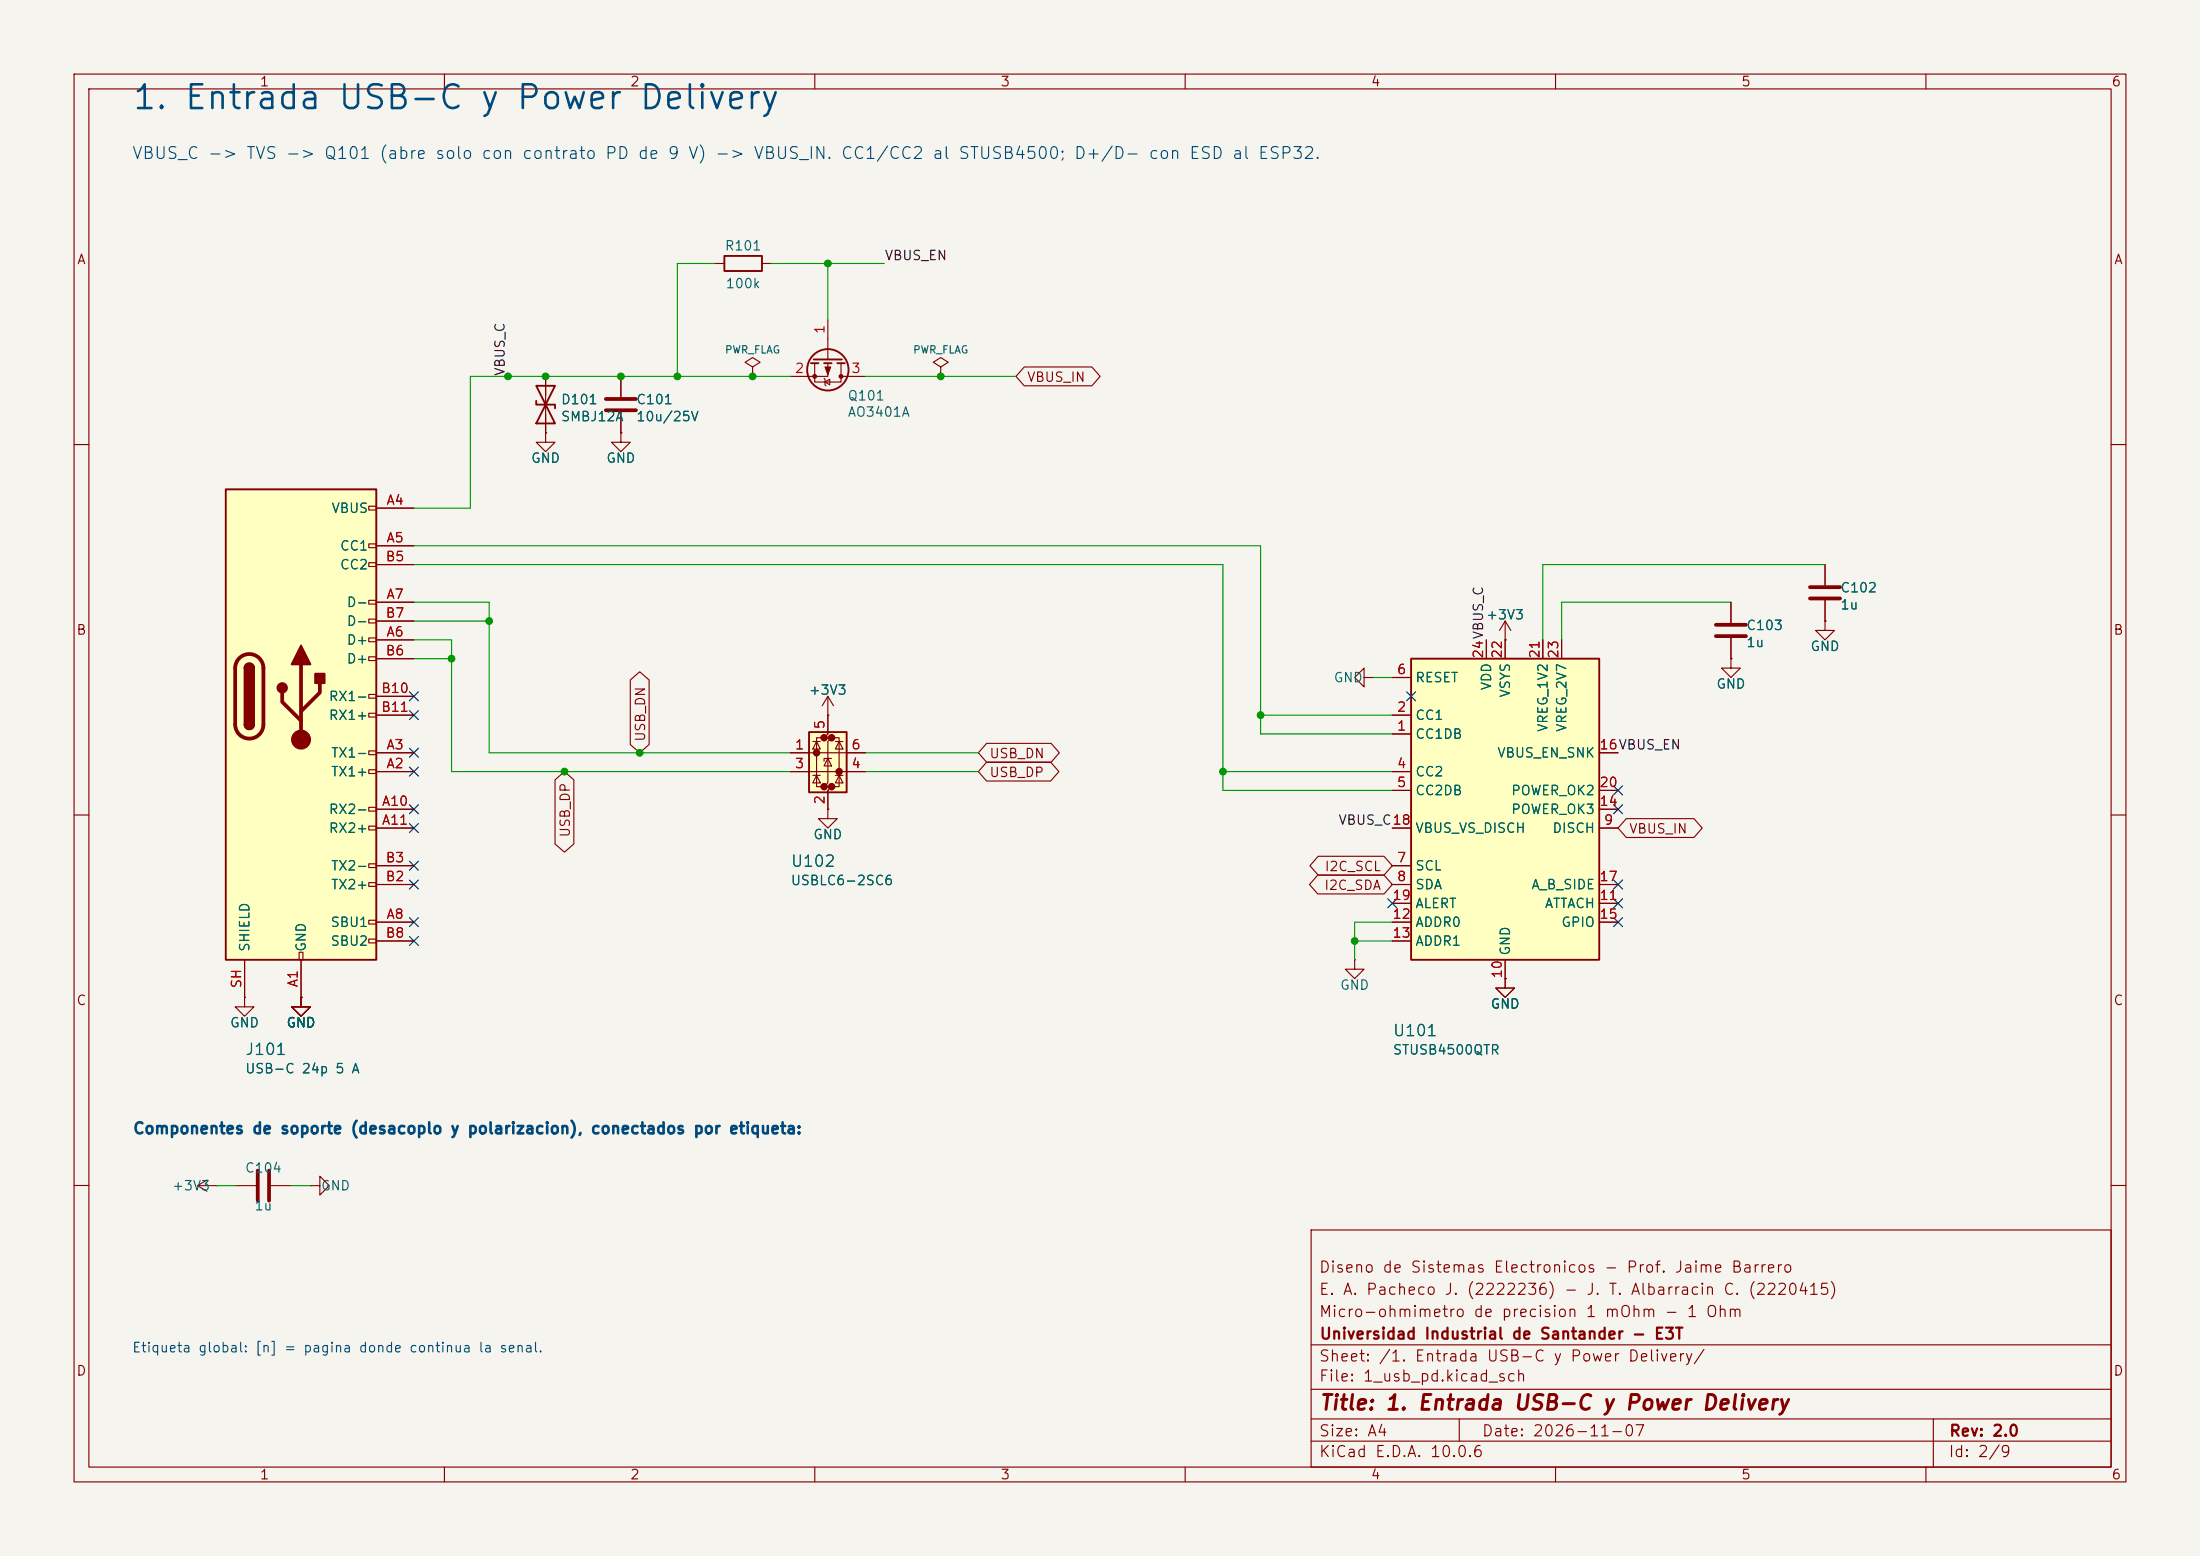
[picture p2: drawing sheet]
<svg xmlns="http://www.w3.org/2000/svg" width="297mm" height="210mm" viewBox="0 0 297 210" stroke-linecap="round" stroke-linejoin="round" font-family="sans-serif">
<path d="M0 0h297v210h-297z" fill="#f5f4ef" stroke="#f5f4ef" stroke-width=".14"/>
<g fill="none" stroke="#840000" stroke-width=".15">
<path d="M10 10h277v190h-277zM12 12h273v186h-273zM60 10v2M110 10v2M160 10v2M210 10v2M260 10v2M83.8 58.4v1.3h1.3l-1.3 1.3-1.3-1.3h1.3M83.8 58.4h.1M10 60h2M285 60h2M10 110h2"/>
<path d="M285 110h2M10 160h2M177 166h108v32h-108zM285 160h2M60 198v2M110 198v2M160 198v2M177 194.5h108M177 191.5h108M177 187.5h108M177 181.5h108M197 191.5v3"/>
<path d="M210 198v2M260 198v2M261 191.5v6.5"/>
</g>
<path d="M109.2 98.8h5.1v8.1h-5.1z" fill="#ffffc2"/>
<g fill="#840000" stroke="#840000" stroke-width=".51">
<circle cx="110.2" cy="101.6" r=".25"/>
<circle cx="111.3" cy="99.6" r=".25"/>
<circle cx="111.3" cy="106.2" r=".25"/>
<circle cx="112.3" cy="99.6" r=".25"/>
<circle cx="112.3" cy="106.2" r=".25"/>
<circle cx="113.3" cy="104.1" r=".25"/>
</g>
<g fill="none" stroke="#840000" stroke-width=".15">
<path d="M101.6 49.5l1-.6-1-.6-1 .6 1 .6v1.3M101.6 50.8h.1M110 49v2.6h3.5v-2.6M111.3 51.1l.1 .1v.7l.1 .2M111.4 51.6l.6-.4v.7zM111.8 49v1.8h-5.1M111.8 43.2v5.3M113.5 50.8h3.3M127 49.5l1-.6-1-.6-1 .6 1 .6v1.3M127 50.8h.1M111.3 99.6h-1.1v6.6h1.1M111.8 94v5.1l-.5 .5h1l-.5 .5v5.6l-.5 .5h1l-.5 .5v2.5"/>
<path d="M111.8 96.5h.1M111.8 94l-.8 1.3M111.8 94l.7 1.3M112.3 99.6h1v6.6h-1M184.1 91.4v-1.2l-1.2 1.2 1.2 1.3v-1.3h1.3M185.4 91.4h.1M203.2 86.4h.1M203.2 83.8l-.8 1.3M203.2 83.8l.8 1.3M203.2 83.8v2.6M233.7 88.9v1.3h1.2l-1.2 1.2-1.3-1.2h1.3M233.7 88.9h.1"/>
<path d="M233.7 81.3v2.8M233.7 86.1v2.8M246.4 83.8v1.3h1.2l-1.2 1.3-1.3-1.3h1.3M246.4 83.8h.1M106.7 101.6h10.1M106.7 104.1h10.1M109.7 104.6h1M109.7 100.1h1M110.2 100.1l.5 1h-1zM110.2 104.6l.5 1.1h-1zM111.8 102.4l.5 1h-1zM112.3 102.4h-1v.3"/>
<path d="M112.8 104.6h1M112.8 100.1h1M113.3 100.1l.5 1h-1zM113.3 104.6l.5 1.1h-1zM182.9 129.5v1.3h1.2l-1.2 1.3-1.3-1.3h1.3M182.9 129.5h.1M203.2 132.1v1.3h1.3l-1.3 1.2-1.3-1.2h1.3M203.2 132.1h.1M27.9 159.3l-1.2 .7M26.7 160l1.2 .8M26.7 160h2.5M29.2 160h.1"/>
<path d="M41.9 160h1.3v-1.2l1.2 1.2-1.2 1.3v-1.3M41.9 160h.1"/>
</g>
<g fill="none" stroke="#840000" stroke-width=".25">
<path d="M109.5 49h1M109.9 48.5h3.8M111.3 49h1M113 49h1M109.2 98.8h5.1v8.1h-5.1z"/>
<circle cx="111.8" cy="49.9" r="2.79"/>
</g>
<g fill="#840000" stroke="#840000" stroke-width=".15">
<path d="M111.4 49.5h.7l-.3 1z"/>
<circle cx="113.5" cy="50.8" r=".25"/>
<circle cx="110" cy="50.8" r=".25"/>
</g>
<path d="M231.6 84.3h4.1M231.6 85.9h4.1" fill="none" stroke="#840000" stroke-width=".51"/>
<path d="M190.5 88.9h25.4v40.6h-25.4z" fill="#ffffc2"/>
<path d="M97.8 34.5h5.1v2.1h-5.1zM72.4 52.1h2.5l-2.5 5.1h2.5zM72.4 54.1v.5h2.5v.5M190.5 88.9h25.4v40.6h-25.4z" fill="none" stroke="#840000" stroke-width=".25"/>
<g fill="none" stroke="#840000" stroke-width=".15">
<path d="M96.5 35.6h1.3M102.9 35.6h1.2M73.7 58.4v1.3h1.2l-1.2 1.3-1.3-1.3h1.3M73.7 58.4h.1M73.7 50.8v7.6M83.8 50.8v2.8M83.8 55.6v2.8M188 99.1h2.5M188 96.5h2.5M188 91.4h2.5M200.7 86.4v2.5M203.2 86.4v2.5"/>
<path d="M208.3 86.4v2.5M210.8 86.4v2.5M111.8 109.2v1.3h1.2l-1.2 1.3-1.3-1.3h1.3M111.8 109.2h.1M188 104.1h2.5M188 106.7h2.5M188 116.8h2.5M188 119.4h2.5M188 111.8h2.5M215.9 106.7h2.5M215.9 119.4h2.5M215.9 111.8h2.5"/>
<path d="M215.9 109.2h2.5M215.9 101.6h2.5M40.6 134.6v1.3h1.3l-1.3 1.3-1.2-1.3h1.2M40.6 134.6h.1M188 121.9h2.5M188 124.5h2.5M188 127h2.5M203.2 132.1v1.3h1.3l-1.3 1.2-1.3-1.2h1.3M203.2 132.1h.1M203.2 129.5v2.6M215.9 121.9h2.5M215.9 124.5h2.5"/>
<path d="M31.7 160h2.8M36.6 160h2.8"/>
</g>
<path d="M81.8 53.8h4.1M81.8 55.4h4.1M34.8 158v4.1M36.3 158v4.1" fill="none" stroke="#840000" stroke-width=".51"/>
<path d="M30.5 66h20.3v63.5h-20.3z" fill="#ffffc2"/>
<g fill="none" stroke="#840000" stroke-width=".15">
<path d="M73.7 58.4h.1M73.7 50.8v2.5M73.7 55.9v2.5M83.8 58.4h.1M83.8 50.8v2.8M83.8 55.6v2.8M138.3 49.5h9.1l1.1 1.3-1.1 1.3h-9.1l-1.1-1.3zM49.8 68.3h1v.5h-1zM49.8 73.4h1v.5h-1zM49.8 75.9h1v.6h-1zM50.8 68.6h5.1M50.8 73.7h5.1"/>
<path d="M50.8 76.2h5.1M246.4 76.2v2.8M49.8 81h1v.5h-1zM49.8 83.6h1v.5h-1zM49.8 86.1h1v.5h-1zM49.8 88.6h1v.6h-1zM49.8 93.7h1v.5h-1zM49.8 96.3h1v.5h-1zM50.8 86.4h5.1M50.8 81.3h5.1M50.8 88.9h5.1M50.8 83.8h5.1"/>
<path d="M50.8 94h5.1M50.8 96.5h5.1M85.1 91.8l1.3-1.1 1.2 1.1v8.7l-1.2 1.1-1.3-1.1zM111.8 96.5h.1M111.8 96.5v2.6M188 96.5h2.5M188 99.1h2.5M188 91.4h2.5M200.7 86.4v2.5M203.2 86.4h.1M203.2 86.4v2.5M208.3 86.4v2.5"/>
<path d="M210.8 86.4v2.5M233.7 88.9h.1M233.7 81.3v2.8M233.7 86.1v2.8M246.4 83.8h.1M246.4 81v2.8M49.8 101.3h1v.6h-1zM49.8 103.9h1v.5h-1zM49.8 109h1v.5h-1zM49.8 111.5h1v.5h-1zM49.8 116.6h1v.5h-1zM49.8 119.1h1v.5h-1z"/>
<path d="M50.8 104.1h5.1M50.8 101.6h5.1M50.8 109.2h5.1M50.8 111.8h5.1M50.8 119.4h5.1M50.8 116.8h5.1M74.9 105.3l1.3-1.2 1.3 1.2v8.6l-1.3 1.1-1.3-1.1zM106.7 104.1h2.5M106.7 101.6h2.5M111.8 109.2h.1M111.8 106.7v2.5M114.3 104.1h2.5"/>
<path d="M114.3 101.6h2.5M133.2 100.3h8.7l1.1 1.3-1.1 1.3h-8.7l-1.1-1.3zM133.2 102.9h8.6l1.2 1.2-1.2 1.3h-8.6l-1.1-1.3zM177.9 118.1h8.9l1.2 1.3-1.2 1.3h-8.9l-1.1-1.3zM178 115.6h8.8l1.2 1.2-1.2 1.3h-8.8l-1.2-1.3zM188 104.1h2.5M188 111.8h2.5M188 119.4h2.5M188 116.8h2.5M188 106.7h2.5M215.9 101.6h2.5M215.9 109.2h2.5"/>
<path d="M215.9 111.8h2.5M215.9 119.4h2.5M215.9 106.7h2.5M219.6 110.5h9.1l1.1 1.3-1.1 1.2h-9.1l-1.2-1.2zM33 134.6v1.3h1.3l-1.3 1.3-1.3-1.3h1.3M33 134.6h.1M33 129.5v5.1M40.4 128.5h.5v1h-.5zM40.6 134.6v1.3h1.3l-1.3 1.3-1.2-1.3h1.2M40.6 134.6h.1M40.6 129.5v5.1M49.8 124.2h1v.5h-1z"/>
<path d="M49.8 126.7h1v.6h-1zM50.8 124.5h5.1M50.8 127h5.1M188 124.5h2.5M188 127h2.5M188 121.9h2.5M203.2 132.1h.1M203.2 129.5v2.6M215.9 124.5h2.5M215.9 121.9h2.5"/>
</g>
<path d="M30.5 66h20.3v63.5h-20.3zM33 90.2a.64 .64 0 0 1 .7-.7 .64 .64 0 0 1 .6 .7M33 97.8a.64 .64 0 0 0 .7 .6 .64 .64 0 0 0 .6-.6" fill="none" stroke="#840000" stroke-width=".25"/>
<path d="M244.3 79.2h4.1M32.3 88.8a1.9 1.9 0 0 1 2.1-.4 1.9 1.9 0 0 1 1.2 1.8v7.6a1.91 1.91 0 0 1-1.9 1.9 1.91 1.91 0 0 1-2-1.9v-7.6a1.9 1.9 0 0 1 .6-1.4zM38.1 93.5v1.2l2.5 2.6M40.6 89.7v10.1M43.2 92.2v1.3l-2.6 2.5M244.3 80.8h4.1" fill="none" stroke="#840000" stroke-width=".51"/>
<g fill="#840000" stroke="#840000" stroke-width=".25">
<path d="M33 90.2h1.3v7.6h-1.3z"/>
<path d="M33.2 89.7a.64 .64 0 0 1 .7-.1 .64 .64 0 0 1 .4 .6h-1.3z"/>
<path d="M33 97.8h1.3a.64 .64 0 0 1-.6 .6 .64 .64 0 0 1-.7-.6z"/>
<path d="M40.6 87.1l1.3 2.6h-2.5z"/>
<path d="M42.5 90.9h1.3v1.3h-1.3z"/>
<circle cx="38.1" cy="92.8" r=".63"/>
</g>
<circle cx="40.6" cy="99.8" r="1.27" fill="#840000" stroke="#840000" stroke-width=".15"/>
<g fill="none" stroke="#009600" stroke-width=".15">
<path d="M96.5 35.6h-5.1v15.2M104.1 35.6h15.3M111.8 35.6v7.6M106.7 50.8h-43.2v17.8h-7.6M116.8 50.8h20.4M55.9 76.2h109.2v30.5h22.9M55.9 73.7h114.3v25.4h17.8M246.4 76.2h-38.1v10.2M55.9 86.4h5.1v17.7h45.7M55.9 81.3h10.1v20.3h40.7M55.9 88.9h5.1M55.9 83.8h10.1"/>
<path d="M170.2 96.5h17.8M185.4 91.4h2.6M233.7 81.3h-22.9v5.1M116.8 104.1h15.3M116.8 101.6h15.3M165.1 104.1h22.9M182.9 127h5.1M188 124.5h-5.1v5M29.2 160h2.5M39.4 160h2.5"/>
</g>
<g fill="none" stroke="#000084" stroke-width=".15">
<path d="M55.3 93.4l1.2 1.2M55.3 95.9l1.2 1.2M56.5 93.4l-1.2 1.2M56.5 95.9l-1.2 1.2M189.9 93.4l1.2 1.2M191.1 93.4l-1.2 1.2M55.3 116.2l1.2 1.2M55.3 101l1.2 1.2M55.3 103.5l1.2 1.2M55.3 108.6l1.2 1.2M55.3 111.2l1.2 1.2M55.3 118.8l1.2 1.2"/>
<path d="M56.5 116.2l-1.2 1.2M56.5 101l-1.2 1.2M56.5 103.5l-1.2 1.2M56.5 108.6l-1.2 1.2M56.5 111.2l-1.2 1.2M56.5 118.8l-1.2 1.2M217.8 106.1l1.2 1.2M217.8 108.6l1.2 1.2M217.8 118.8l1.2 1.2M219 106.1l-1.2 1.2M219 108.6l-1.2 1.2M219 118.8l-1.2 1.2"/>
<path d="M55.3 126.4l1.2 1.2M55.3 123.9l1.2 1.2M56.5 126.4l-1.2 1.2M56.5 123.9l-1.2 1.2M187.4 121.3l1.2 1.2M188.6 121.3l-1.2 1.2M217.8 121.3l1.2 1.2M217.8 123.9l1.2 1.2M219 121.3l-1.2 1.2M219 123.9l-1.2 1.2"/>
</g>
<g fill="#009600" stroke="#009600" stroke-width=".14">
<circle cx="68.6" cy="50.8" r=".46"/>
<circle cx="73.7" cy="50.8" r=".46"/>
<circle cx="91.4" cy="50.8" r=".46"/>
<circle cx="83.8" cy="50.8" r=".46"/>
<circle cx="111.8" cy="35.6" r=".46"/>
<circle cx="127" cy="50.8" r=".46"/>
<circle cx="165.1" cy="104.1" r=".46"/>
<circle cx="101.6" cy="50.8" r=".46"/>
<circle cx="61" cy="88.9" r=".46"/>
<circle cx="86.4" cy="101.6" r=".46"/>
<circle cx="76.2" cy="104.1" r=".46"/>
<circle cx="66" cy="83.8" r=".46"/>
<circle cx="170.2" cy="96.5" r=".46"/>
<circle cx="182.9" cy="127" r=".46"/>
</g>
<text font-size="3.2" fill="#004884" x="17.7" y="15.5">1. Entrada USB-C y Power Delivery</text>
<text font-size="2" fill="#840000" x="178" y="190.8">Title: 1. Entrada USB-C y Power Delivery</text>
<text font-size="1.6" fill="#004884" x="17.7" y="21.9">VBUS_C -&gt; TVS -&gt; Q101 (abre solo con contrato PD de 9 V) -&gt; VBUS_IN. CC1/CC2 al STUSB4500; D+/D- con ESD al ESP32.</text>
<g font-size="1.5" fill="#006464">
<text x="106.7" y="117.4">U102</text>
<text x="33" y="142.8">J101</text>
<text x="187.9" y="140.2">U101</text>
</g>
<text font-size="1.5" fill="#004884" x="17.9" y="153.4">Componentes de soporte (desacoplo y polarizacion), conectados por etiqueta:</text>
<g font-size="1.5" fill="#840000">
<text x="178" y="172.1">Diseno de Sistemas Electronicos - Prof. Jaime Barrero</text>
<text x="178" y="178.1">Micro-ohmimetro de precision 1 mOhm - 1 Ohm</text>
<text x="178" y="175.1">E. A. Pacheco J. (2222236) - J. T. Albarracin C. (2220415)</text>
<text x="178" y="184.1">Sheet: /1. Entrada USB-C y Power Delivery/</text>
<text x="178" y="181.1">Universidad Industrial de Santander - E3T</text>
<text x="178" y="186.8">File: 1_usb_pd.kicad_sch</text>
<text x="178" y="197">KiCad E.D.A. 10.0.6</text>
<text x="178" y="194.2">Size: A4</text>
<text x="200" y="194.2">Date: 2026-11-07</text>
<text x="263" y="197">Id: 2/9</text>
<text x="263" y="194.2">Rev: 2.0</text>
</g>
<g font-size="1.3" fill="#840000">
<text x="35" y="12">1</text>
<text x="85" y="12">2</text>
<text x="135" y="12">3</text>
<text x="185" y="12">4</text>
<text x="235" y="12">5</text>
<text x="285" y="12">6</text>
<text x="10.3" y="36">A</text>
<text x="285.3" y="36">A</text>
<text x="138.6" y="51.9">VBUS_IN</text>
<text x="10.2" y="86">B</text>
<text x="285.2" y="86">B</text>
<text x="87.4" y="100.2" transform="rotate(-90 87.4 100.2)">USB_DN</text>
<text x="133.5" y="102.7">USB_DN</text>
<text x="133.5" y="105.2">USB_DP</text>
<text x="77.3" y="113.1" transform="rotate(-90 77.3 113.1)">USB_DP</text>
<text x="219.8" y="112.8">VBUS_IN</text>
<text x="178.7" y="117.9">I2C_SCL</text>
<text x="178.7" y="120.4">I2C_SDA</text>
<text x="10.2" y="136">C</text>
<text x="285.2" y="136">C</text>
<text x="10.2" y="186">D</text>
<text x="285.2" y="186">D</text>
<text x="35" y="200">1</text>
<text x="85" y="200">2</text>
<text x="135" y="200">3</text>
<text x="185" y="200">4</text>
<text x="235" y="200">5</text>
<text x="285" y="200">6</text>
</g>
<g font-size="1.3" fill="#006464">
<text x="97.8" y="34.1">R101</text>
<text x="97.9" y="39.2">100k</text>
<text x="75.6" y="54.9">D101</text>
<text x="75.6" y="57.2">SMBJ12A</text>
<text x="85.8" y="54.9">C101</text>
<text x="85.8" y="57.2">10u/25V</text>
<text x="114.3" y="54.4">Q101</text>
<text x="114.3" y="56.6">AO3401A</text>
<text x="71.6" y="62.8">GND</text>
<text x="81.8" y="62.8">GND</text>
<text x="44.7" y="69.5">VBUS</text>
<text x="45.8" y="74.6">CC1</text>
<text x="45.8" y="77.2">CC2</text>
<text x="46.7" y="82.2">D-</text>
<text x="200.5" y="83.9">+3V3</text>
<text x="248.4" y="80.3">C102</text>
<text x="248.4" y="82.6">1u</text>
<text x="46.7" y="87.3">D+</text>
<text x="46.7" y="89.9">D+</text>
<text x="46.7" y="84.8">D-</text>
<text x="235.7" y="85.4">C103</text>
<text x="235.7" y="87.7">1u</text>
<text x="244.3" y="88.2">GND</text>
<text x="44.3" y="94.9">RX1-</text>
<text x="109.1" y="94.1">+3V3</text>
<text x="180" y="92.4">GND</text>
<text x="191" y="92.4">RESET</text>
<text x="201.6" y="93.3" transform="rotate(-90 201.6 93.3)">VDD</text>
<text x="204.2" y="94.2" transform="rotate(-90 204.2 94.2)">VSYS</text>
<text x="231.6" y="93.3">GND</text>
<text x="44.3" y="97.5">RX1+</text>
<text x="191" y="100">CC1DB</text>
<text x="191" y="97.5">CC1</text>
<text x="209.2" y="98.9" transform="rotate(-90 209.2 98.9)">VREG_1V2</text>
<text x="211.8" y="98.9" transform="rotate(-90 211.8 98.9)">VREG_2V7</text>
<text x="44.6" y="105.1">TX1+</text>
<text x="44.6" y="102.6">TX1-</text>
<text x="191" y="105.1">CC2</text>
<text x="191" y="107.6">CC2DB</text>
<text x="202" y="102.6">VBUS_EN_SNK</text>
<text x="203.9" y="107.6">POWER_OK2</text>
<text x="44.3" y="110.2">RX2-</text>
<text x="44.3" y="112.7">RX2+</text>
<text x="109.7" y="113.6">GND</text>
<text x="191" y="112.7">VBUS_VS_DISCH</text>
<text x="203.9" y="110.2">POWER_OK3</text>
<text x="209.5" y="112.7">DISCH</text>
<text x="44.6" y="117.8">TX2-</text>
<text x="106.7" y="119.8">USBLC6-2SC6</text>
<text x="191" y="117.8">SCL</text>
<text x="44.5" y="125.4">SBU1</text>
<text x="44.6" y="120.3">TX2+</text>
<text x="191" y="120.3">SDA</text>
<text x="191" y="125.4">ADDR0</text>
<text x="191" y="122.9">ALERT</text>
<text x="206.6" y="120.3">A_B_SIDE</text>
<text x="208.5" y="122.9">ATTACH</text>
<text x="210.7" y="125.4">GPIO</text>
<text x="34" y="128.6" transform="rotate(-90 34 128.6)">SHIELD</text>
<text x="41.6" y="128.6" transform="rotate(-90 41.6 128.6)">GND</text>
<text x="44.5" y="128">SBU2</text>
<text x="191" y="128">ADDR1</text>
<text x="204.2" y="129.1" transform="rotate(-90 204.2 129.1)">GND</text>
<text x="180.8" y="133.9">GND</text>
<text x="201.1" y="136.4">GND</text>
<text x="31" y="139">GND</text>
<text x="38.6" y="139">GND</text>
<text x="187.9" y="142.6">STUSB4500QTR</text>
<text x="33" y="145.2">USB-C 24p 5 A</text>
<text x="23.1" y="161">+3V3</text>
<text x="33" y="158.6">C104</text>
<text x="43.2" y="161">GND</text>
<text x="34.3" y="163.7">1u</text>
</g>
<g font-size="1.3" fill="#0f0f0f">
<text x="119.4" y="35.4">VBUS_EN</text>
<text x="68.5" y="50.8" transform="rotate(-90 68.5 50.8)">VBUS_C</text>
<text x="180.6" y="111.6">VBUS_C18</text>
</g>
<g font-size="1.3" fill="#a90000">
<text x="111.6" y="45.2" transform="rotate(-90 111.6 45.2)">1</text>
<text x="107.2" y="50.7">2</text>
<text x="114.8" y="50.7">3</text>
<text x="52.1" y="68.4">A4</text>
<text x="52" y="76.1">B5</text>
<text x="52.1" y="73.5">A5</text>
<text x="52" y="83.7">B7</text>
<text x="52.1" y="81.1">A7</text>
<text x="52" y="88.8">B6</text>
<text x="52.1" y="86.2">A6</text>
<text x="200.5" y="89" transform="rotate(-90 200.5 89)">24VBUS_C</text>
<text x="200.5" y="89" transform="rotate(-90 200.5 89)">24</text>
<text x="203.1" y="89" transform="rotate(-90 203.1 89)">22</text>
<text x="208.1" y="89" transform="rotate(-90 208.1 89)">21</text>
<text x="210.7" y="89" transform="rotate(-90 210.7 89)">23</text>
<text x="51.4" y="93.8">B10</text>
<text x="188.5" y="91.3">6</text>
<text x="51.4" y="96.4">B11</text>
<text x="52.1" y="101.5">A3</text>
<text x="107.2" y="101.5">1</text>
<text x="111.6" y="98.5" transform="rotate(-90 111.6 98.5)">5</text>
<text x="114.8" y="101.5">6</text>
<text x="188.5" y="98.9">1</text>
<text x="188.5" y="96.4">2</text>
<text x="215.8" y="101.5">16VBUS_EN</text>
<text x="215.8" y="101.5">16</text>
<text x="52.1" y="104">A2</text>
<text x="107.2" y="104">3</text>
<text x="114.8" y="104">4</text>
<text x="188.5" y="104">4</text>
<text x="188.5" y="106.5">5</text>
<text x="215.8" y="106.5">20</text>
<text x="51.5" y="109.1">A10</text>
<text x="51.5" y="111.6">A11</text>
<text x="111.6" y="108.7" transform="rotate(-90 111.6 108.7)">2</text>
<text x="187.9" y="111.6">18</text>
<text x="215.8" y="109.1">14</text>
<text x="216.4" y="111.6">9</text>
<text x="52" y="119.2">B2</text>
<text x="52" y="116.7">B3</text>
<text x="188.5" y="116.7">7</text>
<text x="188.5" y="119.2">8</text>
<text x="215.8" y="119.2">17</text>
<text x="52.1" y="124.3">A8</text>
<text x="187.9" y="124.3">12</text>
<text x="187.9" y="121.8">19</text>
<text x="215.8" y="121.8">11</text>
<text x="215.8" y="124.3">15</text>
<text x="52" y="126.9">B8</text>
<text x="187.9" y="126.9">13</text>
<text x="32.9" y="133.5" transform="rotate(-90 32.9 133.5)">SH</text>
<text x="40.5" y="133.4" transform="rotate(-90 40.5 133.4)">A1</text>
<text x="203.1" y="132.1" transform="rotate(-90 203.1 132.1)">10</text>
</g>
<text font-size="1.3" fill="#004884" x="17.8" y="182.9">Etiqueta global: [n] = pagina donde continua la senal.</text>
<g font-size="1" fill="#006464">
<text x="97.8" y="48">PWR_FLAG</text>
<text x="123.2" y="48">PWR_FLAG</text>
</g>
</svg>
